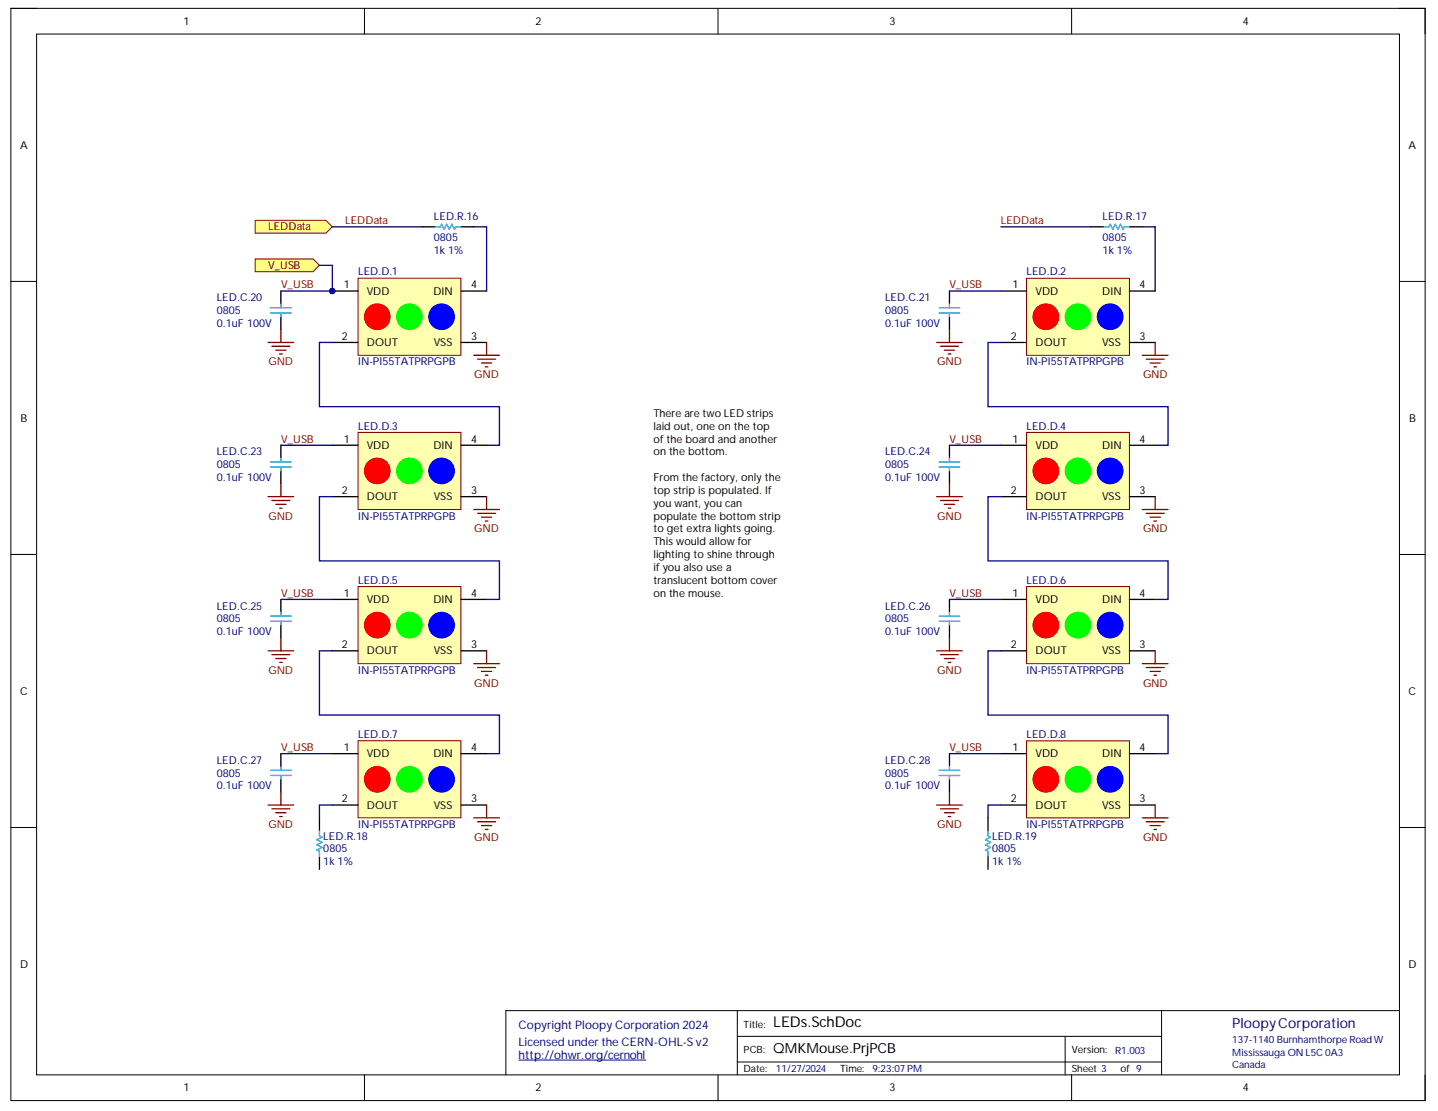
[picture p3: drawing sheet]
<svg xmlns="http://www.w3.org/2000/svg" width="279mm" height="216mm" viewBox="0 0 279 216" stroke-linecap="round" stroke-linejoin="round" font-family="sans-serif">
<path d="M2.1 1.6h274.8v212.3h-274.8z" fill="none" stroke="#000" stroke-width=".19"/>
<path d="M7.1 6.6h264.8v202.3h-264.8z" fill-rule="evenodd" fill="#fff"/>
<g fill="none" stroke="#000" stroke-width=".19">
<path d="M2.1 1.6h5M7.1 6.6h264.8v202.3h-264.8zM70.8 1.6v5M139.5 1.6v5M208.2 1.6v5M271.9 1.6h5v5M2.1 54.7h5M271.9 54.7h5M2.1 107.7h5M271.9 107.8h5M2.1 160.8h5M271.9 160.8h5"/>
<path d="M143.3 196.4v12.5M225.7 196.4v12.5M271.9 196.4h-173.6v12.5M70.8 208.9v5M139.5 208.9v5M143.3 201.4h82.4M143.3 206.4h82.4M207 201.4v7.5M208.2 208.9v5M276.9 208.9v5"/>
</g>
<path d="M100.8 206h24.7" fill="none" stroke="#000080" stroke-width=".19"/>
<circle cx="64.6" cy="56.6" r=".5" fill="#000080"/>
<circle cx="64.6" cy="56.6" r=".5" fill="none" stroke="#000080" stroke-width=".19"/>
<path d="M69.6 54.1h19.9v14.9h-19.9z" fill-rule="evenodd" fill="#ffffb0"/>
<path d="M69.6 54.1h19.9v14.9h-19.9z" fill="none" stroke="#800000" stroke-width=".19"/>
<path d="M64.6 56.6h5M89.5 56.6h5M64.6 66.5h5" fill="none" stroke="#000" stroke-width=".25"/>
<circle cx="64.6" cy="56.6" r=".5" fill="#000080"/>
<circle cx="64.6" cy="56.6" r=".5" fill="none" stroke="#000080" stroke-width=".19"/>
<path d="M89.5 66.5h5" fill="none" stroke="#000" stroke-width=".25"/>
<circle cx="73.3" cy="61.6" r="2.5" fill="#f00"/>
<circle cx="73.3" cy="61.6" r="2.5" fill="none" stroke="#f00" stroke-width=".19"/>
<circle cx="79.6" cy="61.6" r="2.5" fill="#0f0"/>
<circle cx="79.6" cy="61.6" r="2.5" fill="none" stroke="#0f0" stroke-width=".19"/>
<circle cx="85.8" cy="61.6" r="2.5" fill="#00f"/>
<circle cx="85.8" cy="61.6" r="2.5" fill="none" stroke="#00f" stroke-width=".19"/>
<path d="M69.6 84h19.9v15h-19.9z" fill-rule="evenodd" fill="#ffffb0"/>
<path d="M69.6 84h19.9v15h-19.9z" fill="none" stroke="#800000" stroke-width=".19"/>
<path d="M64.6 96.5h5M64.6 86.5h5M89.5 96.5h5M89.5 86.5h5" fill="none" stroke="#000" stroke-width=".25"/>
<circle cx="73.3" cy="91.5" r="2.5" fill="#f00"/>
<circle cx="73.3" cy="91.5" r="2.5" fill="none" stroke="#f00" stroke-width=".19"/>
<circle cx="79.6" cy="91.5" r="2.5" fill="#0f0"/>
<circle cx="79.6" cy="91.5" r="2.5" fill="none" stroke="#0f0" stroke-width=".19"/>
<circle cx="85.8" cy="91.5" r="2.5" fill="#00f"/>
<circle cx="85.8" cy="91.5" r="2.5" fill="none" stroke="#00f" stroke-width=".19"/>
<path d="M69.6 114h19.9v15h-19.9z" fill-rule="evenodd" fill="#ffffb0"/>
<path d="M69.6 114h19.9v15h-19.9z" fill="none" stroke="#800000" stroke-width=".19"/>
<path d="M64.6 116.5h5M89.5 116.5h5M64.6 126.5h5M89.5 126.5h5" fill="none" stroke="#000" stroke-width=".25"/>
<circle cx="73.3" cy="121.5" r="2.5" fill="#f00"/>
<circle cx="73.3" cy="121.5" r="2.5" fill="none" stroke="#f00" stroke-width=".19"/>
<circle cx="79.6" cy="121.5" r="2.5" fill="#0f0"/>
<circle cx="79.6" cy="121.5" r="2.5" fill="none" stroke="#0f0" stroke-width=".19"/>
<circle cx="85.8" cy="121.5" r="2.5" fill="#00f"/>
<circle cx="85.8" cy="121.5" r="2.5" fill="none" stroke="#00f" stroke-width=".19"/>
<path d="M69.6 144h19.9v14.9h-19.9z" fill-rule="evenodd" fill="#ffffb0"/>
<path d="M69.6 144h19.9v14.9h-19.9z" fill="none" stroke="#800000" stroke-width=".19"/>
<path d="M64.6 156.4h5M64.6 146.5h5M89.5 156.4h5M89.5 146.5h5" fill="none" stroke="#000" stroke-width=".25"/>
<circle cx="73.3" cy="151.4" r="2.5" fill="#f00"/>
<circle cx="73.3" cy="151.4" r="2.5" fill="none" stroke="#f00" stroke-width=".19"/>
<circle cx="79.6" cy="151.4" r="2.5" fill="#0f0"/>
<circle cx="79.6" cy="151.4" r="2.5" fill="none" stroke="#0f0" stroke-width=".19"/>
<circle cx="85.8" cy="151.4" r="2.5" fill="#00f"/>
<circle cx="85.8" cy="151.4" r="2.5" fill="none" stroke="#00f" stroke-width=".19"/>
<path d="M54.6 56.6v2.5M82.1 44.1h2.5M89.5 44.1h2.5M54.6 61.6v2.5M54.6 86.5v2.5M54.6 91.5v2.5M54.6 116.5v2.5M54.6 121.5v2.5M54.6 146.5v2.4M54.6 151.4v2.5M62.1 158.9v2.5M62.1 166.4v2.5" fill="none" stroke="#000" stroke-width=".25"/>
<g fill="none" stroke="#009cca" stroke-width=".25">
<path d="M52.6 59.8h4M54.6 59.1v.7M84.6 44.1h.9l.3-.5 .5 1 .5-1 .5 1 .5-1 .5 1 .3-.5h.9M52.6 60.8h4M54.6 60.8v.8M52.6 90.8h4M52.6 89.8h4M54.6 89v.8M54.6 90.8v.7M52.6 119.7h4M54.6 119v.7M52.6 120.7h4"/>
<path d="M54.6 120.7v.8M52.6 150.7h4M52.6 149.7h4M54.6 148.9v.8M54.6 150.7v.7M62.1 161.4v1l.5 .3-1 .5 1 .5-1 .5 1 .5-1 .5 .5 .2v1"/>
</g>
<g fill="none" stroke="#800000" stroke-width=".25">
<path d="M52.1 66.5h5M52.8 67.3h3.5M53.6 68h2M54.3 68.8h.5M54.6 64.1v2.4M92 69h5M92.8 69.8h3.5M93.5 70.5h2M94.3 71.3h.5M94.5 66.5v2.5M52.1 96.5h5M52.8 97.3h3.5"/>
<path d="M53.6 98h2M54.3 98.8h.5M54.6 94v2.5M92 99h5M92.8 99.8h3.5M94.5 96.5v2.5M93.5 100.5h2M94.3 101.3h.5M52.1 126.5h5M52.8 127.2h3.5M53.6 128h2M54.3 128.7h.5"/>
<path d="M54.6 124v2.5M92 129h5M92.8 129.7h3.5M93.5 130.5h2M94.3 131.2h.5M94.5 126.5v2.5M52.1 156.4h5M52.8 157.2h3.5M53.6 157.9h2M54.3 158.7h.5M54.6 153.9v2.5M92 158.9h5"/>
<path d="M92.8 159.7h3.5M94.5 156.4v2.5M93.5 160.4h2M94.3 161.2h.5"/>
</g>
<path d="M49.6 42.8h13.7l1.3 1.3-1.3 1.2h-13.7z" fill-rule="evenodd" fill="#ffff80"/>
<path d="M49.6 42.8h13.7l1.3 1.3-1.3 1.2h-13.7z" fill="none" stroke="#800000" stroke-width=".19"/>
<path d="M199.5 54.1h19.9v14.9h-19.9z" fill-rule="evenodd" fill="#ffffb0"/>
<path d="M199.5 54.1h19.9v14.9h-19.9z" fill="none" stroke="#800000" stroke-width=".19"/>
<path d="M194.5 56.6h5M219.4 56.6h5M194.5 66.6h5M219.4 66.6h5" fill="none" stroke="#000" stroke-width=".25"/>
<circle cx="203.2" cy="61.6" r="2.5" fill="#f00"/>
<circle cx="203.2" cy="61.6" r="2.5" fill="none" stroke="#f00" stroke-width=".19"/>
<circle cx="209.5" cy="61.6" r="2.5" fill="#0f0"/>
<circle cx="209.5" cy="61.6" r="2.5" fill="none" stroke="#0f0" stroke-width=".19"/>
<circle cx="215.7" cy="61.6" r="2.5" fill="#00f"/>
<circle cx="215.7" cy="61.6" r="2.5" fill="none" stroke="#00f" stroke-width=".19"/>
<path d="M199.5 84h19.9v15h-19.9z" fill-rule="evenodd" fill="#ffffb0"/>
<path d="M199.5 84h19.9v15h-19.9z" fill="none" stroke="#800000" stroke-width=".19"/>
<path d="M194.5 96.5h5M194.5 86.5h5M219.4 96.5h5M219.4 86.5h5" fill="none" stroke="#000" stroke-width=".25"/>
<circle cx="203.2" cy="91.5" r="2.5" fill="#f00"/>
<circle cx="203.2" cy="91.5" r="2.5" fill="none" stroke="#f00" stroke-width=".19"/>
<circle cx="209.5" cy="91.5" r="2.5" fill="#0f0"/>
<circle cx="209.5" cy="91.5" r="2.5" fill="none" stroke="#0f0" stroke-width=".19"/>
<circle cx="215.7" cy="91.5" r="2.5" fill="#00f"/>
<circle cx="215.7" cy="91.5" r="2.5" fill="none" stroke="#00f" stroke-width=".19"/>
<path d="M199.5 114h19.9v15h-19.9z" fill-rule="evenodd" fill="#ffffb0"/>
<path d="M199.5 114h19.9v15h-19.9z" fill="none" stroke="#800000" stroke-width=".19"/>
<path d="M194.5 116.5h5M219.4 116.5h5M194.5 126.5h5M219.4 126.5h5" fill="none" stroke="#000" stroke-width=".25"/>
<circle cx="203.2" cy="121.5" r="2.5" fill="#f00"/>
<circle cx="203.2" cy="121.5" r="2.5" fill="none" stroke="#f00" stroke-width=".19"/>
<circle cx="209.5" cy="121.5" r="2.5" fill="#0f0"/>
<circle cx="209.5" cy="121.5" r="2.5" fill="none" stroke="#0f0" stroke-width=".19"/>
<circle cx="215.7" cy="121.5" r="2.5" fill="#00f"/>
<circle cx="215.7" cy="121.5" r="2.5" fill="none" stroke="#00f" stroke-width=".19"/>
<path d="M199.5 144h19.9v14.9h-19.9z" fill-rule="evenodd" fill="#ffffb0"/>
<path d="M199.5 144h19.9v14.9h-19.9z" fill="none" stroke="#800000" stroke-width=".19"/>
<path d="M194.5 156.4h5M194.5 146.5h5M219.4 156.4h5M219.4 146.5h5" fill="none" stroke="#000" stroke-width=".25"/>
<circle cx="203.2" cy="151.4" r="2.5" fill="#f00"/>
<circle cx="203.2" cy="151.4" r="2.5" fill="none" stroke="#f00" stroke-width=".19"/>
<circle cx="209.5" cy="151.4" r="2.5" fill="#0f0"/>
<circle cx="209.5" cy="151.4" r="2.5" fill="none" stroke="#0f0" stroke-width=".19"/>
<circle cx="215.7" cy="151.4" r="2.5" fill="#00f"/>
<circle cx="215.7" cy="151.4" r="2.5" fill="none" stroke="#00f" stroke-width=".19"/>
<path d="M184.5 56.6v2.5M212 44.1h2.5M219.4 44.1h2.6M184.5 61.6v2.5M184.5 86.5v2.5M184.5 91.5v2.5M184.5 116.5v2.5M184.5 121.5v2.5M184.5 146.5v2.4M184.5 151.4v2.5M192 158.9v2.5M192 166.4v2.5" fill="none" stroke="#000" stroke-width=".25"/>
<g fill="none" stroke="#009cca" stroke-width=".25">
<path d="M182.5 59.8h4M184.5 59.1v.7M214.5 44.1h1l.2-.5 .5 1 .5-1 .5 1 .5-1 .5 1 .3-.5h.9M182.5 60.8h4M184.5 60.8v.8M182.5 90.8h4M182.5 89.8h4M184.5 89v.8M184.5 90.8v.7M182.5 119.7h4M184.5 119v.7M182.5 120.7h4"/>
<path d="M184.5 120.7v.8M182.5 150.7h4M182.5 149.7h4M184.5 148.9v.8M184.5 150.7v.7M192 161.4v1l.5 .3-1 .5 1 .5-1 .5 1 .5-1 .5 .5 .2v1"/>
</g>
<g fill="none" stroke="#800000" stroke-width=".25">
<path d="M182 66.6h5M182.7 67.3h3.5M183.5 68h2M184.2 68.8h.5M184.5 64.1v2.5M222 69h4.9M222.7 69.8h3.5M223.5 70.5h1.9M224.2 71.3h.5M224.4 66.6v2.4M182 96.5h5M182.7 97.3h3.5"/>
<path d="M183.5 98h2M184.2 98.8h.5M184.5 94v2.5M222 99h4.9M222.7 99.8h3.5M224.4 96.5v2.5M223.5 100.5h1.9M224.2 101.3h.5M182 126.5h5M182.7 127.2h3.5M183.5 128h2M184.2 128.7h.5"/>
<path d="M184.5 124v2.5M222 129h4.9M222.7 129.7h3.5M223.5 130.5h1.9M224.2 131.2h.5M224.4 126.5v2.5M182 156.4h5M182.7 157.2h3.5M183.5 157.9h2M184.2 158.7h.5M184.5 153.9v2.5M222 158.9h4.9"/>
<path d="M222.7 159.7h3.5M224.4 156.4v2.5M223.5 160.4h1.9M224.2 161.2h.5"/>
</g>
<path d="M127 79h25v65h-25z" fill-rule="evenodd" fill="#fff"/>
<path d="M127 79h25v65h-25z" fill="none" stroke="#fff" stroke-width=".19"/>
<path d="M49.6 50.3h11.2l1.3 1.3-1.3 1.2h-11.2z" fill-rule="evenodd" fill="#ffff80"/>
<path d="M49.6 50.3h11.2l1.3 1.3-1.3 1.2h-11.2z" fill="none" stroke="#800000" stroke-width=".19"/>
<path d="M62.1 51.6h2.5v5h-10M222 44.1h2.4v12.5M54.6 86.5h10M54.6 116.5h10M54.6 146.5h10" fill="none" stroke="#000080" stroke-width=".25"/>
<circle cx="64.6" cy="56.6" r=".5" fill="#000080"/>
<circle cx="64.6" cy="56.6" r=".5" fill="none" stroke="#000080" stroke-width=".19"/>
<g fill="none" stroke="#000080" stroke-width=".25">
<path d="M64.6 44.1h17.5M92 44.1h2.5v12.5M184.5 56.6h10M194.5 44.1h17.5M64.6 66.5h-2.5v12.5h34.9v7.5h-2.5M194.5 66.6h-2.5v12.4h34.9v7.5h-2.5M64.6 96.5h-2.5v12.5h34.9v7.5h-2.5M184.5 86.5h10M194.5 96.5h-2.5v12.5h34.9v7.5h-2.5M184.5 116.5h10M64.6 126.5h-2.5v12.5h34.9v7.5h-2.5M194.5 126.5h-2.5v12.5h34.9v7.5h-2.5"/>
<path d="M64.6 156.4h-2.5v2.5M184.5 146.5h10M194.5 156.4h-2.5v2.5"/>
</g>
<text font-size="2.9" x="150.2" y="199.6">LEDs.SchDoc</text>
<text font-size="2.7" fill="#000080" x="239.4" y="199.8">PloopyCorporation</text>
<text font-size="2.7" x="150.2" y="204.6">QMKMouse.PrjPCB</text>
<g font-size="2.3" fill="#000080">
<text x="100.8" y="200">Copyright Ploopy Corporation 2024</text>
<text x="100.8" y="203.2">Licensed under the CERN-OHL-S v2</text>
<text x="100.8" y="205.8">http://ohwr.org/cernohl</text>
</g>
<g font-size="2.1">
<text x="35.7" y="4.8">1</text>
<text x="104.1" y="4.8">2</text>
<text x="172.8" y="4.8">3</text>
<text x="241.4" y="4.8">4</text>
<text x="3.9" y="28.9">A</text>
<text x="273.7" y="28.9">A</text>
<text x="66.8" y="56">1</text>
<text x="71.3" y="57.3">VDD</text>
<text x="84.2" y="57.3">DIN</text>
<text x="91.6" y="56">4</text>
<text x="196.7" y="56">1</text>
<text x="201.2" y="57.3">VDD</text>
<text x="214.1" y="57.3">DIN</text>
<text x="221.4" y="56">4</text>
<text x="66.4" y="66">2</text>
<text x="91.6" y="66">3</text>
<text x="196.4" y="66">2</text>
<text x="221.4" y="66">3</text>
<text x="71.3" y="67.3">DOUT</text>
<text x="84.3" y="67.3">VSS</text>
<text x="201.2" y="67.3">DOUT</text>
<text x="214.1" y="67.3">VSS</text>
<text x="4" y="82">B</text>
<text x="127" y="81">There are two LED strips</text>
<text x="127" y="83.5">laid out, one on the top</text>
<text x="273.8" y="82">B</text>
<text x="66.8" y="86">1</text>
<text x="71.3" y="87.2">VDD</text>
<text x="84.2" y="87.2">DIN</text>
<text x="91.6" y="86">4</text>
<text x="127" y="86">of the board and another</text>
<text x="127" y="88.5">on the bottom.</text>
<text x="196.7" y="86">1</text>
<text x="201.2" y="87.2">VDD</text>
<text x="214.1" y="87.2">DIN</text>
<text x="221.4" y="86">4</text>
<text x="66.4" y="96">2</text>
<text x="91.6" y="96">3</text>
<text x="127" y="93.5">From the factory, only the</text>
<text x="127" y="96">top strip is populated. If</text>
<text x="196.4" y="96">2</text>
<text x="221.4" y="96">3</text>
<text x="71.3" y="97.3">DOUT</text>
<text x="84.3" y="97.3">VSS</text>
<text x="127" y="98.4">you want, you can</text>
<text x="127" y="101">populate the bottom strip</text>
<text x="201.2" y="97.3">DOUT</text>
<text x="214.1" y="97.3">VSS</text>
<text x="127" y="103.4">to get extra lights going.</text>
<text x="127" y="106">This would allow for</text>
<text x="127" y="108.5">lighting to shine through</text>
<text x="127" y="111">if you also use a</text>
<text x="127" y="113.5">translucent bottom cover</text>
<text x="66.8" y="115.9">1</text>
<text x="71.3" y="117.2">VDD</text>
<text x="84.2" y="117.2">DIN</text>
<text x="91.6" y="115.9">4</text>
<text x="127" y="115.9">on the mouse.</text>
<text x="196.7" y="115.9">1</text>
<text x="201.2" y="117.2">VDD</text>
<text x="214.1" y="117.2">DIN</text>
<text x="221.4" y="115.9">4</text>
<text x="66.4" y="125.9">2</text>
<text x="91.6" y="125.9">3</text>
<text x="196.4" y="125.9">2</text>
<text x="221.4" y="125.9">3</text>
<text x="71.3" y="127.2">DOUT</text>
<text x="84.3" y="127.2">VSS</text>
<text x="201.2" y="127.2">DOUT</text>
<text x="214.1" y="127.2">VSS</text>
<text x="3.9" y="135">C</text>
<text x="273.7" y="135">C</text>
<text x="66.8" y="145.9">1</text>
<text x="71.3" y="147.2">VDD</text>
<text x="84.2" y="147.2">DIN</text>
<text x="91.6" y="145.9">4</text>
<text x="196.7" y="145.9">1</text>
<text x="201.2" y="147.2">VDD</text>
<text x="214.1" y="147.2">DIN</text>
<text x="221.4" y="145.9">4</text>
<text x="66.4" y="155.9">2</text>
<text x="91.6" y="155.9">3</text>
<text x="196.4" y="155.9">2</text>
<text x="221.4" y="155.9">3</text>
<text x="71.3" y="157.2">DOUT</text>
<text x="84.3" y="157.2">VSS</text>
<text x="201.2" y="157.2">DOUT</text>
<text x="214.1" y="157.2">VSS</text>
<text x="3.9" y="188">D</text>
<text x="273.7" y="188">D</text>
<text x="35.7" y="212.1">1</text>
<text x="104.1" y="212.1">2</text>
<text x="172.8" y="212.1">3</text>
<text x="241.4" y="212.1">4</text>
</g>
<g font-size="2.1" fill="#800000">
<text x="52.1" y="44.8">LEDData</text>
<text x="67" y="43.5">LEDData</text>
<text x="194.4" y="43.5">LEDData</text>
<text x="52.1" y="52.3">V_USB</text>
<text x="54.6" y="56">V_USB</text>
<text x="184.5" y="56">V_USB</text>
<text x="52.2" y="71">GND</text>
<text x="182.1" y="71">GND</text>
<text x="92.1" y="73.5">GND</text>
<text x="222.1" y="73.5">GND</text>
<text x="54.6" y="86">V_USB</text>
<text x="184.5" y="86">V_USB</text>
<text x="52.2" y="101">GND</text>
<text x="182.1" y="101">GND</text>
<text x="92.1" y="103.4">GND</text>
<text x="222.1" y="103.4">GND</text>
<text x="54.6" y="115.9">V_USB</text>
<text x="184.5" y="115.9">V_USB</text>
<text x="52.2" y="130.9">GND</text>
<text x="182.1" y="130.9">GND</text>
<text x="92.1" y="133.4">GND</text>
<text x="222.1" y="133.4">GND</text>
<text x="54.6" y="145.9">V_USB</text>
<text x="184.5" y="145.9">V_USB</text>
<text x="52.2" y="160.9">GND</text>
<text x="182.1" y="160.9">GND</text>
<text x="92.1" y="163.4">GND</text>
<text x="222.1" y="163.4">GND</text>
</g>
<g font-size="2.1" fill="#000080">
<text x="84.3" y="42.8">LED.R.16</text>
<text x="84.3" y="46.8">0805</text>
<text x="214.2" y="42.8">LED.R.17</text>
<text x="214.2" y="46.8">0805</text>
<text x="69.6" y="53.5">LED.D.1</text>
<text x="84.3" y="49.3">1k 1%</text>
<text x="199.4" y="53.5">LED.D.2</text>
<text x="214.2" y="49.3">1k 1%</text>
<text x="42.1" y="58.6">LED.C.20</text>
<text x="172" y="58.6">LED.C.21</text>
<text x="42.1" y="63.5">0.1uF 100V</text>
<text x="42.1" y="61">0805</text>
<text x="172" y="63.5">0.1uF 100V</text>
<text x="172" y="61">0805</text>
<text x="69.6" y="71">IN-PI55TATPRPGPB</text>
<text x="199.4" y="71">IN-PI55TATPRPGPB</text>
<text x="69.6" y="83.5">LED.D.3</text>
<text x="199.4" y="83.5">LED.D.4</text>
<text x="42.1" y="88.5">LED.C.23</text>
<text x="172" y="88.5">LED.C.24</text>
<text x="42.1" y="93.5">0.1uF 100V</text>
<text x="42.1" y="91">0805</text>
<text x="172" y="93.5">0.1uF 100V</text>
<text x="172" y="91">0805</text>
<text x="69.6" y="101">IN-PI55TATPRPGPB</text>
<text x="199.4" y="101">IN-PI55TATPRPGPB</text>
<text x="69.6" y="113.5">LED.D.5</text>
<text x="199.4" y="113.5">LED.D.6</text>
<text x="42.1" y="118.5">LED.C.25</text>
<text x="172" y="118.5">LED.C.26</text>
<text x="42.1" y="123.5">0.1uF 100V</text>
<text x="42.1" y="120.9">0805</text>
<text x="172" y="123.5">0.1uF 100V</text>
<text x="172" y="120.9">0805</text>
<text x="69.6" y="130.9">IN-PI55TATPRPGPB</text>
<text x="199.4" y="130.9">IN-PI55TATPRPGPB</text>
<text x="69.6" y="143.4">LED.D.7</text>
<text x="199.4" y="143.4">LED.D.8</text>
<text x="42.1" y="148.4">LED.C.27</text>
<text x="172" y="148.4">LED.C.28</text>
<text x="42.1" y="153.4">0.1uF 100V</text>
<text x="42.1" y="150.9">0805</text>
<text x="172" y="153.4">0.1uF 100V</text>
<text x="172" y="150.9">0805</text>
<text x="69.6" y="160.9">IN-PI55TATPRPGPB</text>
<text x="199.4" y="160.9">IN-PI55TATPRPGPB</text>
<text x="62.8" y="163.2">LED.R.18</text>
<text x="62.8" y="165.6">0805</text>
<text x="192.8" y="163.2">LED.R.19</text>
<text x="192.8" y="165.6">0805</text>
<text x="62.8" y="168.2">1k 1%</text>
<text x="192.8" y="168.2">1k 1%</text>
</g>
<g font-size="1.9">
<text x="144.5" y="199.7">Title:</text>
<text x="144.5" y="208.4">Date:</text>
<text x="144.5" y="204.7">PCB:</text>
<text x="163.2" y="208.4">Time:</text>
<text x="208.2" y="204.7">Version:</text>
<text x="208.2" y="208.4">Sheet 3</text>
<text x="217.7" y="208.4">of 9</text>
</g>
<g font-size="1.9" fill="#000080">
<text x="239.4" y="202.6">137-1140 Burnhamthorpe Road W</text>
<text x="150.7" y="208.4">11/27/2024</text>
<text x="169.5" y="208.4">9:23:07 PM</text>
<text x="216.7" y="204.9">R1.003</text>
<text x="239.4" y="205.2">Mississauga ON L5C 0A3</text>
<text x="239.4" y="207.6">Canada</text>
</g>
</svg>
